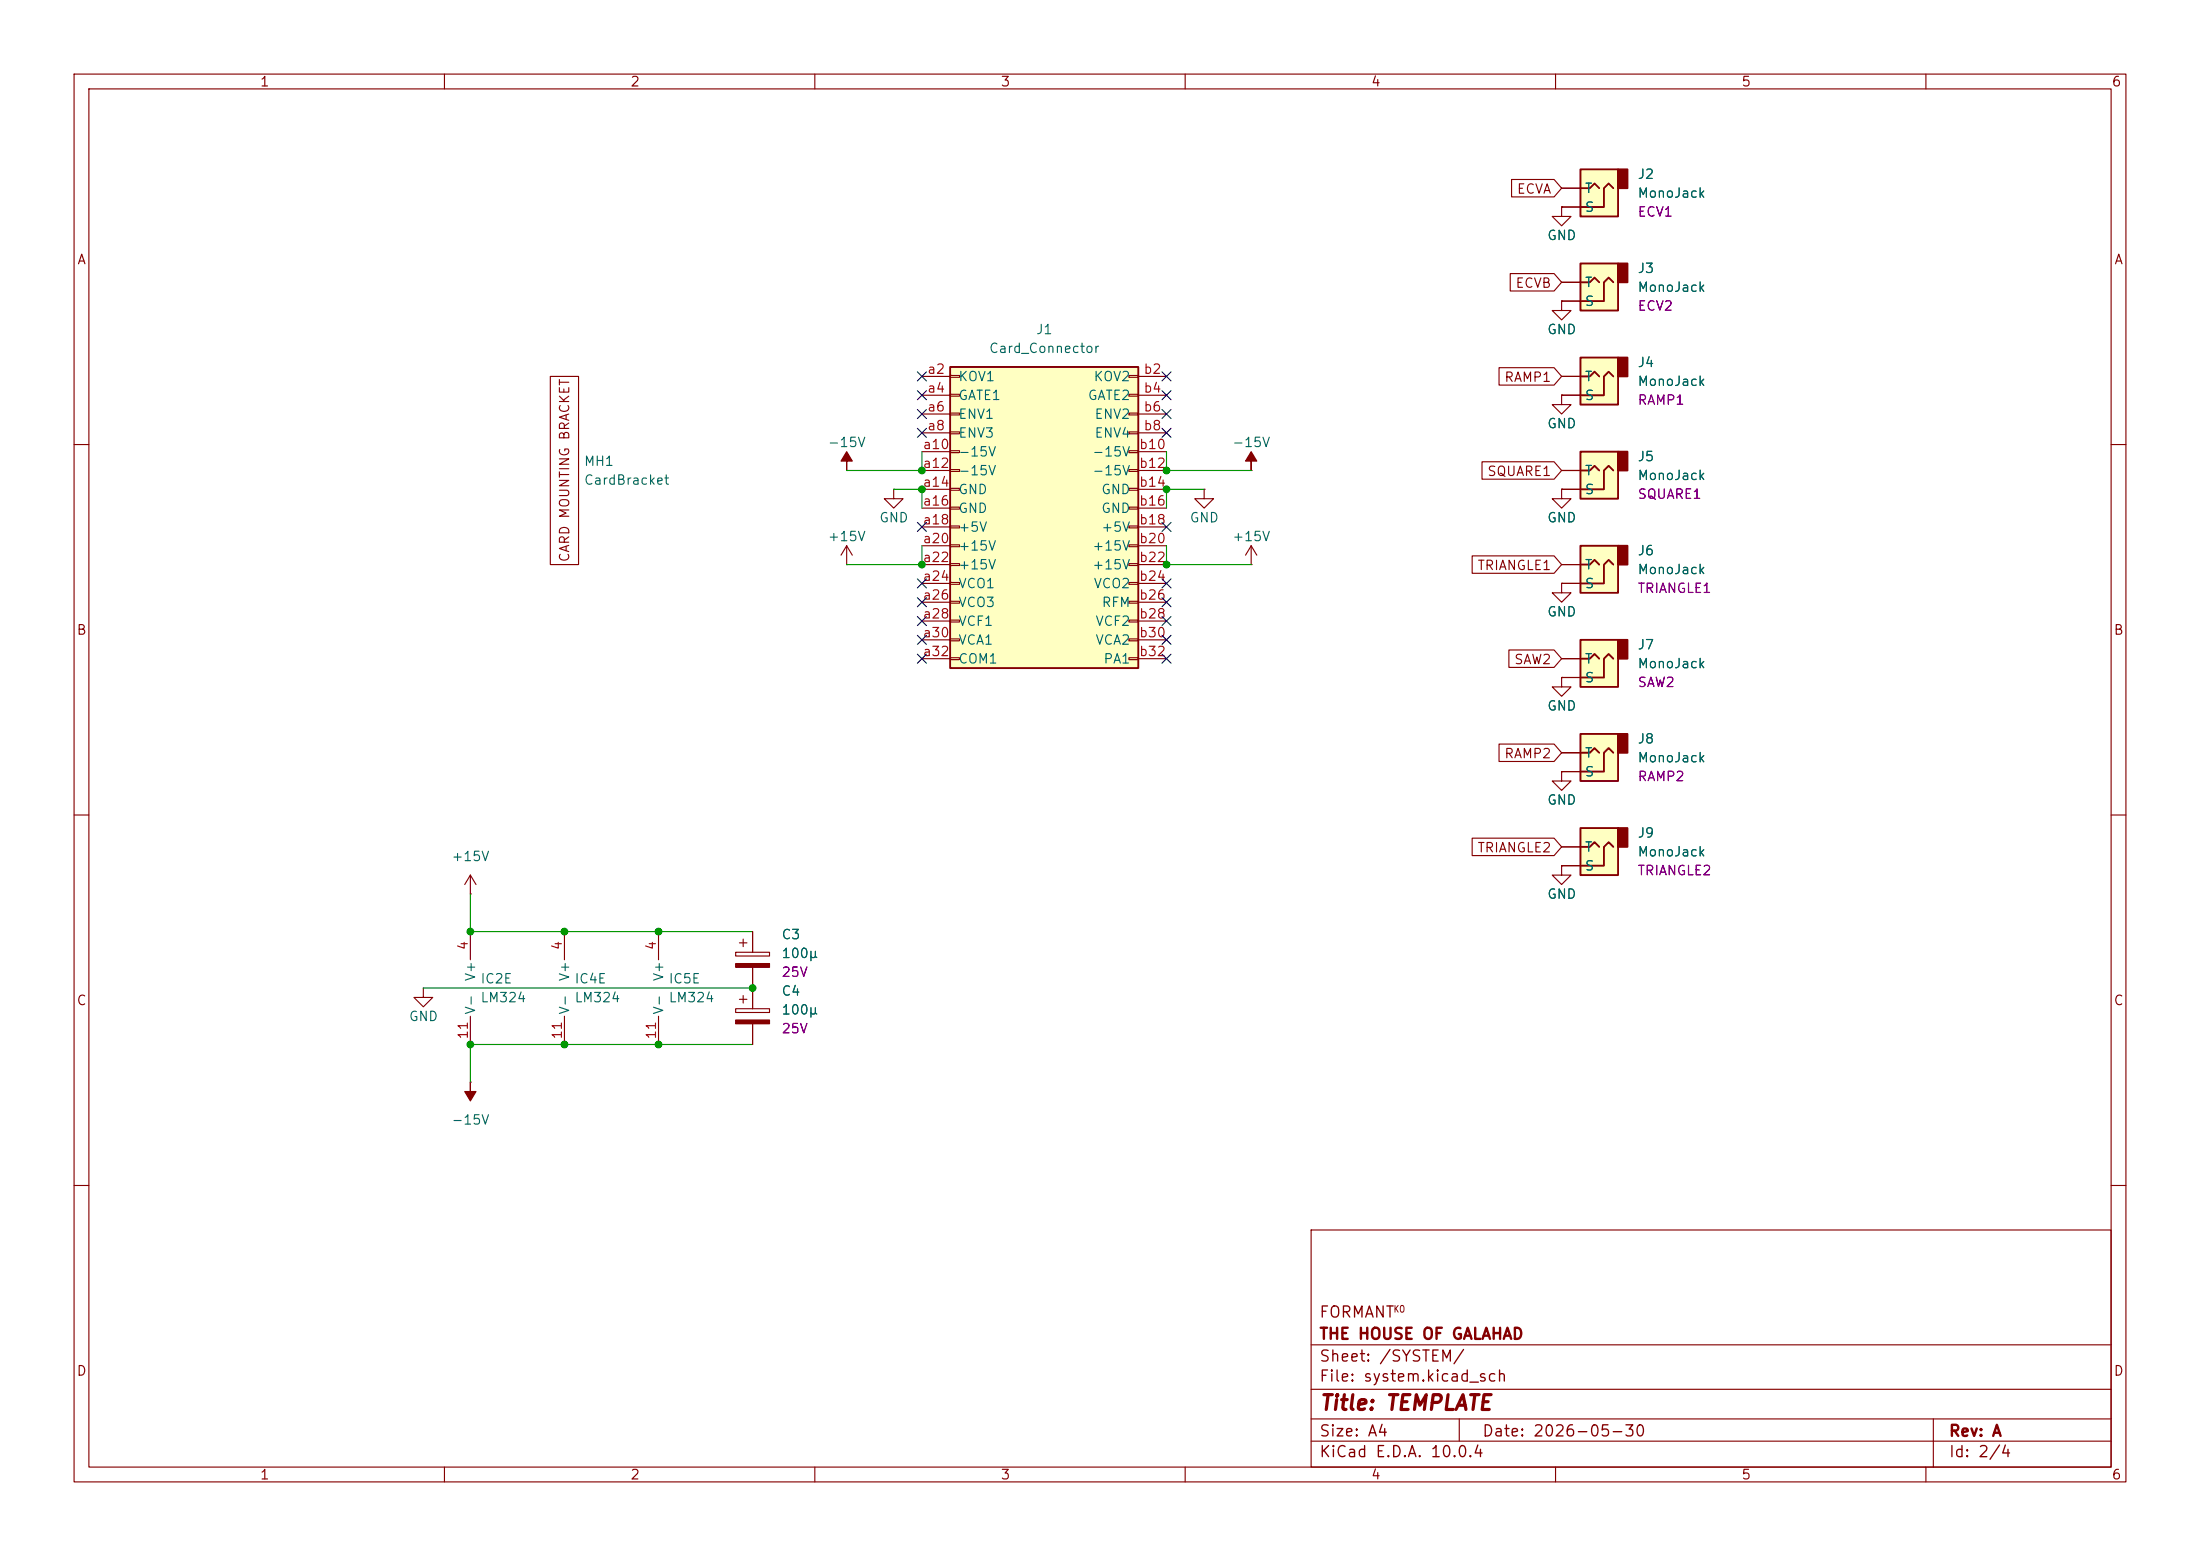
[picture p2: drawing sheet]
<svg xmlns="http://www.w3.org/2000/svg" width="297mm" height="210mm" viewBox="0 0 297 210" stroke-linecap="round" stroke-linejoin="round" font-family="sans-serif">
<g fill="none" stroke="#840000" stroke-width=".15">
<path d="M10 10h277v190h-277zM12 12h273v186h-273zM60 10v2M110 10v2M160 10v2M210 10v2M260 10v2M10 60h2M285 60h2M210.8 91.4v1.3h1.3l-1.3 1.3-1.3-1.3h1.3M210.8 91.4h.1M10 110h2"/>
<path d="M285 110h2M10 160h2M177 166h108v32h-108zM285 160h2M60 198v2M110 198v2M160 198v2M177 194.5h108M177 191.5h108M177 187.5h108M177 181.5h108M197 191.5v3"/>
<path d="M210 198v2M260 198v2M261 191.5v6.5"/>
</g>
<path d="M213.4 22.9h5v6.3h-5z" fill="#ffffc2"/>
<path d="M213.4 22.9h5v6.3h-5zM213.4 25.4h1.2l.7-.6 .6 .6M217.8 25.4l-.6-.6-.7 .6v2.5h-3.1" fill="none" stroke="#840000" stroke-width=".25"/>
<path d="M218.4 22.9h1.3v2.5h-1.3z" fill="#840000" stroke="#840000" stroke-width=".25"/>
<g fill="none" stroke="#840000" stroke-width=".15">
<path d="M210.8 27.9v1.3h1.3l-1.3 1.3-1.3-1.3h1.3M210.8 27.9h.1M210.8 27.9h2.6M210.8 25.4h2.6M210.8 40.6v1.3h1.3l-1.3 1.3-1.3-1.3h1.3M210.8 40.6h.1M63.5 118.1l-.8 1.3M63.5 118.1l.8 1.3M63.5 118.1v2.6M57.1 133.4v1.2h1.3l-1.3 1.3-1.2-1.3h1.2M57.1 133.4h.1M63.5 120.7h.1"/>
<path d="M63.5 125.7v3.8M63.5 137.2v3.8M76.2 125.7v3.8M76.2 137.2v3.8"/>
</g>
<path d="M213.4 73.7h5v6.3h-5z" fill="#ffffc2"/>
<path d="M213.4 73.7h5v6.3h-5zM213.4 76.2h1.2l.7-.6 .6 .6M217.8 76.2l-.6-.6-.7 .6v2.5h-3.1" fill="none" stroke="#840000" stroke-width=".25"/>
<path d="M218.4 73.7h1.3v2.5h-1.3z" fill="#840000" stroke="#840000" stroke-width=".25"/>
<path d="M210.8 78.7h2.6M210.8 76.2h2.6" fill="none" stroke="#840000" stroke-width=".15"/>
<path d="M213.4 35.6h5v6.3h-5z" fill="#ffffc2"/>
<path d="M213.4 35.6h5v6.3h-5zM213.4 38.1h1.2l.7-.6 .6 .6M217.8 38.1l-.6-.6-.7 .6v2.5h-3.1" fill="none" stroke="#840000" stroke-width=".25"/>
<path d="M218.4 35.6h1.3v2.5h-1.3z" fill="#840000" stroke="#840000" stroke-width=".25"/>
<path d="M210.8 38.1h2.6M210.8 40.6h2.6" fill="none" stroke="#840000" stroke-width=".15"/>
<path d="M213.4 86.4h5v6.3h-5z" fill="#ffffc2"/>
<path d="M213.4 86.4h5v6.3h-5zM213.4 88.9h1.2l.7-.6 .6 .6M217.8 88.9l-.6-.6-.7 .6v2.5h-3.1" fill="none" stroke="#840000" stroke-width=".25"/>
<path d="M218.4 86.4h1.3v2.5h-1.3z" fill="#840000" stroke="#840000" stroke-width=".25"/>
<path d="M210.8 91.4h2.6M210.8 88.9h2.6" fill="none" stroke="#840000" stroke-width=".15"/>
<path d="M128.3 49.5h25.4v40.7h-25.4z" fill="#ffffc2"/>
<path d="M128.3 49.5h25.4v40.7h-25.4z" fill="none" stroke="#840000" stroke-width=".25"/>
<g fill="none" stroke="#840000" stroke-width=".15">
<path d="M124.5 50.8h3.8M124.5 53.3h3.8M124.5 55.9h3.8M124.5 58.4h3.8M128.3 50.7h1.2v.2h-1.2zM128.3 53.2h1.2v.3h-1.2zM128.3 55.8h1.2v.2h-1.2zM128.3 58.3h1.2v.2h-1.2zM152.4 50.7h1.3v.2h-1.3zM152.4 53.2h1.3v.3h-1.3zM152.4 55.8h1.3v.2h-1.3zM152.4 58.3h1.3v.2h-1.3z"/>
<path d="M153.7 50.8h3.8M153.7 53.3h3.8M153.7 55.9h3.8M153.7 58.4h3.8M120.6 66v1.3h1.3l-1.3 1.3-1.2-1.3h1.2M120.6 66h.1M124.5 61h3.8M124.5 63.5h3.8M124.5 66h3.8M124.5 68.6h3.8M124.5 71.1h3.8M124.5 73.7h3.8"/>
<path d="M124.5 76.2h3.8M124.5 78.7h3.8M128.3 60.8h1.2v.3h-1.2zM128.3 63.4h1.2v.2h-1.2zM128.3 65.9h1.2v.3h-1.2zM128.3 68.5h1.2v.2h-1.2zM128.3 71h1.2v.2h-1.2zM128.3 73.5h1.2v.3h-1.2zM128.3 76.1h1.2v.2h-1.2zM128.3 78.6h1.2v.3h-1.2zM152.4 60.8h1.3v.3h-1.3zM152.4 63.4h1.3v.2h-1.3z"/>
<path d="M152.4 65.9h1.3v.3h-1.3zM152.4 68.5h1.3v.2h-1.3zM152.4 71h1.3v.2h-1.3zM152.4 73.5h1.3v.3h-1.3zM152.4 76.1h1.3v.2h-1.3zM152.4 78.6h1.3v.3h-1.3zM153.7 61h3.8M153.7 63.5h3.8M153.7 66h3.8M153.7 68.6h3.8M153.7 71.1h3.8M153.7 73.7h3.8"/>
<path d="M153.7 76.2h3.8M153.7 78.7h3.8M162.6 66v1.3h-1.3l1.3 1.3 1.2-1.3h-1.2M162.6 66h.1M168.9 63.5h.1M168.9 76.2h.1M168.9 73.7l.8 1.2M168.9 73.7l-.8 1.2M168.9 73.7v2.5M210.8 78.7v1.3h1.3l-1.3 1.3-1.3-1.3h1.3M210.8 78.7h.1M124.5 81.3h3.8"/>
<path d="M124.5 83.8h3.8M124.5 86.4h3.8M124.5 88.9h3.8M128.3 81.2h1.2v.2h-1.2zM128.3 83.7h1.2v.2h-1.2zM128.3 86.2h1.2v.3h-1.2zM128.3 88.8h1.2v.2h-1.2zM152.4 81.2h1.3v.2h-1.3zM152.4 83.7h1.3v.2h-1.3zM152.4 86.2h1.3v.3h-1.3zM152.4 88.8h1.3v.2h-1.3zM153.7 81.3h3.8"/>
<path d="M153.7 83.8h3.8M153.7 86.4h3.8M153.7 88.9h3.8"/>
</g>
<path d="M168.9 61l.8 1.2h-.8v1.3v-1.3h-.8z" fill="#840000" stroke="#840000" stroke-width=".15"/>
<path d="M213.4 48.3h5v6.3h-5z" fill="#ffffc2"/>
<path d="M213.4 48.3h5v6.3h-5zM213.4 50.8h1.2l.7-.6 .6 .6M217.8 50.8l-.6-.6-.7 .6v2.5h-3.1" fill="none" stroke="#840000" stroke-width=".25"/>
<path d="M218.4 48.3h1.3v2.5h-1.3z" fill="#840000" stroke="#840000" stroke-width=".25"/>
<path d="M74.3 50.8h3.8v25.4h-3.8zM210.8 53.3v1.3h1.3l-1.3 1.3-1.3-1.3h1.3M210.8 53.3h.1M210.8 53.3h2.6M210.8 50.8h2.6M114.3 76.2h.1M114.3 63.5h.1M114.3 73.7l-.8 1.2M114.3 73.7l.8 1.2M114.3 73.7v2.5M210.8 66v1.3h1.3l-1.3 1.3-1.3-1.3h1.3M210.8 66h.1" fill="none" stroke="#840000" stroke-width=".15"/>
<path d="M114.3 61l.8 1.2h-.8v1.3v-1.3h-.8z" fill="#840000" stroke="#840000" stroke-width=".15"/>
<path d="M213.4 61h5v6.3h-5z" fill="#ffffc2"/>
<path d="M213.4 61h5v6.3h-5zM213.4 63.5h1.2l.7-.6 .6 .6M217.8 63.5l-.6-.6-.7 .6v2.5h-3.1" fill="none" stroke="#840000" stroke-width=".25"/>
<path d="M218.4 61h1.3v2.5h-1.3z" fill="#840000" stroke="#840000" stroke-width=".25"/>
<g fill="none" stroke="#840000" stroke-width=".15">
<path d="M210.8 66h2.6M210.8 63.5h2.6M210.8 104.1v1.3h1.3l-1.3 1.3-1.3-1.3h1.3M210.8 104.1h.1M210.8 116.8v1.3h1.3l-1.3 1.3-1.3-1.3h1.3M210.8 116.8h.1M88.9 125.7v3.8M88.9 137.2v3.8M99.3 128.5h4.6v.5h-4.6zM99.3 136.1h4.6v.6h-4.6zM99.8 127.3h1M99.8 134.9h1"/>
<path d="M100.3 126.7v1.1M100.3 134.4v1M101.6 125.7v2.8M101.6 130.6v5.5M101.6 138.2v2.8"/>
</g>
<g fill="#840000" stroke="#840000" stroke-width=".15">
<path d="M99.3 130h4.6v.6h-4.6z"/>
<path d="M99.3 137.7h4.6v.5h-4.6z"/>
</g>
<path d="M213.4 99.1h5v6.3h-5z" fill="#ffffc2"/>
<path d="M213.4 99.1h5v6.3h-5zM213.4 101.6h1.2l.7-.6 .6 .6M217.8 101.6l-.6-.6-.7 .6v2.5h-3.1" fill="none" stroke="#840000" stroke-width=".25"/>
<path d="M218.4 99.1h1.3v2.5h-1.3z" fill="#840000" stroke="#840000" stroke-width=".25"/>
<path d="M210.8 104.1h2.6M210.8 101.6h2.6M63.5 146.1h.1" fill="none" stroke="#840000" stroke-width=".15"/>
<path d="M63.5 146.1v1.2h.8l-.8 1.3-.8-1.3h.8z" fill="#840000" stroke="#840000" stroke-width=".15"/>
<path d="M213.4 111.8h5v6.3h-5z" fill="#ffffc2"/>
<path d="M213.4 111.8h5v6.3h-5zM213.4 114.3h1.2l.7-.6 .6 .6M217.8 114.3l-.6-.6-.7 .6v2.5h-3.1" fill="none" stroke="#840000" stroke-width=".25"/>
<path d="M218.4 111.8h1.3v2.5h-1.3z" fill="#840000" stroke="#840000" stroke-width=".25"/>
<g fill="none" stroke="#840000" stroke-width=".15">
<path d="M203.9 36.9h5.9l1 1.2-1 1.2h-5.9zM204.1 24.2h5.7l1 1.2-1 1.2h-5.7zM210.8 27.9h.1M210.8 38.1h2.6M210.8 27.9h2.6M210.8 25.4h2.6M202.4 49.6h7.4l1 1.2-1 1.2h-7.4zM210.8 40.6h.1M210.8 53.3h.1M210.8 40.6h2.6M210.8 53.3h2.6M210.8 50.8h2.6"/>
<path d="M198.7 75h11.1l1 1.2-1 1.2h-11.1zM200.1 62.3h9.7l1 1.2-1 1.2h-9.7zM210.8 78.7h.1M210.8 66h.1M210.8 78.7h2.6M210.8 76.2h2.6M210.8 66h2.6M210.8 63.5h2.6M203.7 87.7h6.1l1 1.2-1 1.2h-6.1zM210.8 91.4h.1M210.8 91.4h2.6M210.8 88.9h2.6"/>
<path d="M198.7 113.1h11.1l1 1.2-1 1.2h-11.1zM202.4 100.4h7.4l1 1.2-1 1.2h-7.4zM210.8 104.1h.1M210.8 116.8h.1M210.8 116.8h2.6M210.8 114.3h2.6M210.8 104.1h2.6M210.8 101.6h2.6M101.6 125.7v2.8M101.6 130.6v5.5M101.6 138.2v2.8"/>
</g>
<path d="M120.6 66h3.9v2.6M124.5 61v2.5h-10.2M124.5 73.7v2.5h-10.2M157.5 61v2.5h11.4M157.5 73.7v2.5h11.4M162.6 66h-5.1v2.6M57.1 133.4h44.5M63.5 120.7v5h38.1M101.6 141h-38.1v5.1" fill="none" stroke="#009600" stroke-width=".15"/>
<g fill="none" stroke="#000084" stroke-width=".15">
<path d="M123.9 52.7l1.2 1.2M123.9 50.2l1.2 1.2M123.9 55.3l1.2 1.2M123.9 57.8l1.2 1.2M125.1 52.7l-1.2 1.2M125.1 50.2l-1.2 1.2M125.1 55.3l-1.2 1.2M125.1 57.8l-1.2 1.2M156.9 55.3l1.2 1.2M156.9 50.2l1.2 1.2M156.9 57.8l1.2 1.2M156.9 52.7l1.2 1.2"/>
<path d="M158.1 50.2l-1.2 1.2M158.1 52.7l-1.2 1.2M158.1 55.3l-1.2 1.2M158.1 57.8l-1.2 1.2M123.9 78.1l1.2 1.2M123.9 70.5l1.2 1.2M125.1 78.1l-1.2 1.2M125.1 70.5l-1.2 1.2M156.9 78.1l1.2 1.2M156.9 70.5l1.2 1.2M158.1 78.1l-1.2 1.2M158.1 70.5l-1.2 1.2"/>
<path d="M123.9 83.2l1.2 1.2M123.9 85.8l1.2 1.2M123.9 80.7l1.2 1.2M123.9 88.3l1.2 1.2M125.1 83.2l-1.2 1.2M125.1 85.8l-1.2 1.2M125.1 80.7l-1.2 1.2M125.1 88.3l-1.2 1.2M156.9 88.3l1.2 1.2M156.9 85.8l1.2 1.2M156.9 83.2l1.2 1.2M156.9 80.7l1.2 1.2"/>
<path d="M158.1 88.3l-1.2 1.2M158.1 85.8l-1.2 1.2M158.1 83.2l-1.2 1.2M158.1 80.7l-1.2 1.2"/>
</g>
<g fill="#009600" stroke="#009600" stroke-width=".14">
<circle cx="124.5" cy="76.2" r=".46"/>
<circle cx="88.9" cy="141" r=".46"/>
<circle cx="101.6" cy="133.4" r=".46"/>
<circle cx="88.9" cy="125.7" r=".46"/>
<circle cx="63.5" cy="141" r=".46"/>
<circle cx="76.2" cy="141" r=".46"/>
<circle cx="63.5" cy="125.7" r=".46"/>
<circle cx="76.2" cy="125.7" r=".46"/>
<circle cx="157.5" cy="63.5" r=".46"/>
<circle cx="157.5" cy="66" r=".46"/>
<circle cx="124.5" cy="63.5" r=".46"/>
<circle cx="124.5" cy="66" r=".46"/>
<circle cx="157.5" cy="76.2" r=".46"/>
</g>
<text font-size="2" fill="#840000" x="178" y="190.8">Title: TEMPLATE</text>
<g font-size="1.5" fill="#840000">
<text x="178" y="178.2">FORMANT</text>
<text x="178" y="184.2">Sheet: /SYSTEM/</text>
<text x="178" y="181.2">THE HOUSE OF GALAHAD</text>
<text x="178" y="186.9">File: system.kicad_sch</text>
<text x="178" y="197.1">KiCad E.D.A. 10.0.4</text>
<text x="178" y="194.3">Size: A4</text>
<text x="200" y="194.3">Date: 2026-05-30</text>
<text x="263" y="194.3">Rev: A</text>
<text x="263" y="197.1">Id: 2/4</text>
</g>
<g font-size="1.3" fill="#840000">
<text x="35" y="12">1</text>
<text x="85" y="12">2</text>
<text x="135" y="12">3</text>
<text x="185" y="12">4</text>
<text x="235" y="12">5</text>
<text x="285" y="12">6</text>
<text x="204.7" y="26.5">ECVA</text>
<text x="10.3" y="36">A</text>
<text x="285.3" y="36">A</text>
<text x="204.5" y="39.2">ECVB</text>
<text x="203" y="51.9">RAMP1</text>
<text x="200.7" y="64.6">SQUARE1</text>
<text x="77.2" y="76" transform="rotate(-90 77.2 76)">CARD MOUNTING BRACKET</text>
<text x="199.4" y="77.3">TRIANGLE1</text>
<text x="10.3" y="86">B</text>
<text x="204.3" y="90">SAW2</text>
<text x="285.3" y="86">B</text>
<text x="203" y="102.7">RAMP2</text>
<text x="199.4" y="115.4">TRIANGLE2</text>
<text x="10.3" y="136">C</text>
<text x="285.3" y="136">C</text>
<text x="10.3" y="186">D</text>
<text x="285.3" y="186">D</text>
<text x="35" y="200">1</text>
<text x="85" y="200">2</text>
<text x="135" y="200">3</text>
<text x="185" y="200">4</text>
<text x="235" y="200">5</text>
<text x="285" y="200">6</text>
</g>
<g font-size="1.3" fill="#006464">
<text x="213.9" y="28.9">S</text>
<text x="213.9" y="26.4">T</text>
<text x="221" y="24.5">J2</text>
<text x="221" y="27">MonoJack</text>
<text x="208.8" y="32.7">GND</text>
<text x="213.9" y="41.6">S</text>
<text x="213.9" y="39.1">T</text>
<text x="221" y="37.2">J3</text>
<text x="221" y="39.7">MonoJack</text>
<text x="133.4" y="48">Card_Connector</text>
<text x="139.8" y="45.4">J1</text>
<text x="208.8" y="45.4">GND</text>
<text x="129.3" y="51.8">KOV1</text>
<text x="147.6" y="51.8">KOV2</text>
<text x="213.9" y="51.8">T</text>
<text x="221" y="49.9">J4</text>
<text x="221" y="52.4">MonoJack</text>
<text x="129.3" y="54.3">GATE1</text>
<text x="129.3" y="56.9">ENV1</text>
<text x="129.3" y="59.4">ENV3</text>
<text x="146.8" y="54.3">GATE2</text>
<text x="147.7" y="56.9">ENV2</text>
<text x="147.7" y="59.4">ENV4</text>
<text x="208.8" y="58.1">GND</text>
<text x="213.9" y="54.3">S</text>
<text x="78.7" y="63.2">MH1</text>
<text x="78.7" y="65.7">CardBracket</text>
<text x="111.7" y="60.7">-15V</text>
<text x="129.3" y="61.9">-15V</text>
<text x="129.3" y="64.5">-15V</text>
<text x="147.4" y="61.9">-15V</text>
<text x="147.4" y="64.5">-15V</text>
<text x="166.3" y="60.7">-15V</text>
<text x="213.9" y="64.5">T</text>
<text x="221" y="62.6">J5</text>
<text x="221" y="65.1">MonoJack</text>
<text x="118.6" y="70.8">GND</text>
<text x="129.3" y="67">GND</text>
<text x="129.3" y="69.6">GND</text>
<text x="148.6" y="67">GND</text>
<text x="148.6" y="69.6">GND</text>
<text x="160.5" y="70.8">GND</text>
<text x="208.8" y="70.8">GND</text>
<text x="213.9" y="67">S</text>
<text x="111.7" y="73.4">+15V</text>
<text x="129.3" y="72.1">+5V</text>
<text x="129.3" y="74.6">+15V</text>
<text x="129.3" y="77.2">+15V</text>
<text x="147.4" y="74.6">+15V</text>
<text x="147.4" y="77.2">+15V</text>
<text x="148.6" y="72.1">+5V</text>
<text x="166.3" y="73.4">+15V</text>
<text x="213.9" y="77.2">T</text>
<text x="221" y="75.3">J6</text>
<text x="221" y="77.8">MonoJack</text>
<text x="129.3" y="79.7">VCO1</text>
<text x="129.3" y="82.3">VCO3</text>
<text x="147.6" y="79.7">VCO2</text>
<text x="148.6" y="82.3">RFM</text>
<text x="208.8" y="83.5">GND</text>
<text x="213.9" y="79.7">S</text>
<text x="129.3" y="84.8">VCF1</text>
<text x="129.3" y="87.3">VCA1</text>
<text x="129.3" y="89.9">COM1</text>
<text x="147.8" y="84.8">VCF2</text>
<text x="147.8" y="87.3">VCA2</text>
<text x="148.9" y="89.9">PA1</text>
<text x="213.9" y="89.9">T</text>
<text x="221" y="88">J7</text>
<text x="213.9" y="92.4">S</text>
<text x="221" y="90.5">MonoJack</text>
<text x="208.8" y="96.2">GND</text>
<text x="221" y="100.7">J8</text>
<text x="213.9" y="105.1">S</text>
<text x="213.9" y="102.6">T</text>
<text x="221" y="103.2">MonoJack</text>
<text x="208.8" y="108.9">GND</text>
<text x="221" y="113.4">J9</text>
<text x="60.9" y="116.5">+15V</text>
<text x="213.9" y="117.8">S</text>
<text x="213.9" y="115.3">T</text>
<text x="221" y="115.9">MonoJack</text>
<text x="208.8" y="121.6">GND</text>
<text x="105.4" y="127.1">C3</text>
<text x="105.4" y="129.6">100µ</text>
<text x="64.5" y="137" transform="rotate(-90 64.5 137)">V-</text>
<text x="64.5" y="132.5" transform="rotate(-90 64.5 132.5)">V+</text>
<text x="64.8" y="133.1">IC2E</text>
<text x="64.8" y="135.6">LM324</text>
<text x="77.2" y="137" transform="rotate(-90 77.2 137)">V-</text>
<text x="77.2" y="132.5" transform="rotate(-90 77.2 132.5)">V+</text>
<text x="77.5" y="133.1">IC4E</text>
<text x="77.5" y="135.6">LM324</text>
<text x="89.9" y="137" transform="rotate(-90 89.9 137)">V-</text>
<text x="89.9" y="132.5" transform="rotate(-90 89.9 132.5)">V+</text>
<text x="90.2" y="133.1">IC5E</text>
<text x="90.2" y="135.6">LM324</text>
<text x="105.4" y="134.7">C4</text>
<text x="105.4" y="137.2">100µ</text>
<text x="55.1" y="138.1">GND</text>
<text x="60.9" y="152.1">-15V</text>
</g>
<g font-size="1.3" fill="#840084">
<text x="221" y="29.5">ECV1</text>
<text x="221" y="42.2">ECV2</text>
<text x="221" y="54.9">RAMP1</text>
<text x="221" y="67.6">SQUARE1</text>
<text x="221" y="80.3">TRIANGLE1</text>
<text x="221" y="93">SAW2</text>
<text x="221" y="105.7">RAMP2</text>
<text x="221" y="118.4">TRIANGLE2</text>
<text x="105.4" y="132.2">25V</text>
<text x="105.4" y="139.8">25V</text>
</g>
<g font-size="1.3" fill="#a90000">
<text x="125.1" y="50.8">a2</text>
<text x="125.1" y="53.3">a4</text>
<text x="154.3" y="50.8">b2</text>
<text x="154.3" y="53.3">b4</text>
<text x="125.1" y="55.9">a6</text>
<text x="125.1" y="58.4">a8</text>
<text x="154.3" y="55.9">b6</text>
<text x="154.3" y="58.4">b8</text>
<text x="124.5" y="60.9">a10</text>
<text x="124.5" y="63.5">a12</text>
<text x="153.7" y="60.9">b10</text>
<text x="153.7" y="63.5">b12</text>
<text x="124.5" y="66">a14</text>
<text x="124.5" y="68.6">a16</text>
<text x="124.5" y="71.1">a18</text>
<text x="153.7" y="66">b14</text>
<text x="153.7" y="68.6">b16</text>
<text x="153.7" y="71.1">b18</text>
<text x="124.5" y="73.6">a20</text>
<text x="124.5" y="76.2">a22</text>
<text x="153.7" y="73.6">b20</text>
<text x="153.7" y="76.2">b22</text>
<text x="124.5" y="78.7">a24</text>
<text x="124.5" y="81.3">a26</text>
<text x="124.5" y="83.8">a28</text>
<text x="153.7" y="78.7">b24</text>
<text x="153.7" y="81.3">b26</text>
<text x="153.7" y="83.8">b28</text>
<text x="124.5" y="86.3">a30</text>
<text x="124.5" y="88.9">a32</text>
<text x="153.7" y="86.3">b30</text>
<text x="153.7" y="88.9">b32</text>
<text x="63.5" y="128.3" transform="rotate(-90 63.5 128.3)">4</text>
<text x="76.2" y="128.3" transform="rotate(-90 76.2 128.3)">4</text>
<text x="88.9" y="128.3" transform="rotate(-90 88.9 128.3)">4</text>
<text x="63.5" y="140.4" transform="rotate(-90 63.5 140.4)">11</text>
<text x="76.2" y="140.4" transform="rotate(-90 76.2 140.4)">11</text>
<text x="88.9" y="140.4" transform="rotate(-90 88.9 140.4)">11</text>
</g>
<text font-size=".9" fill="#840000" x="188.1" y="177.4">KO</text>
</svg>
